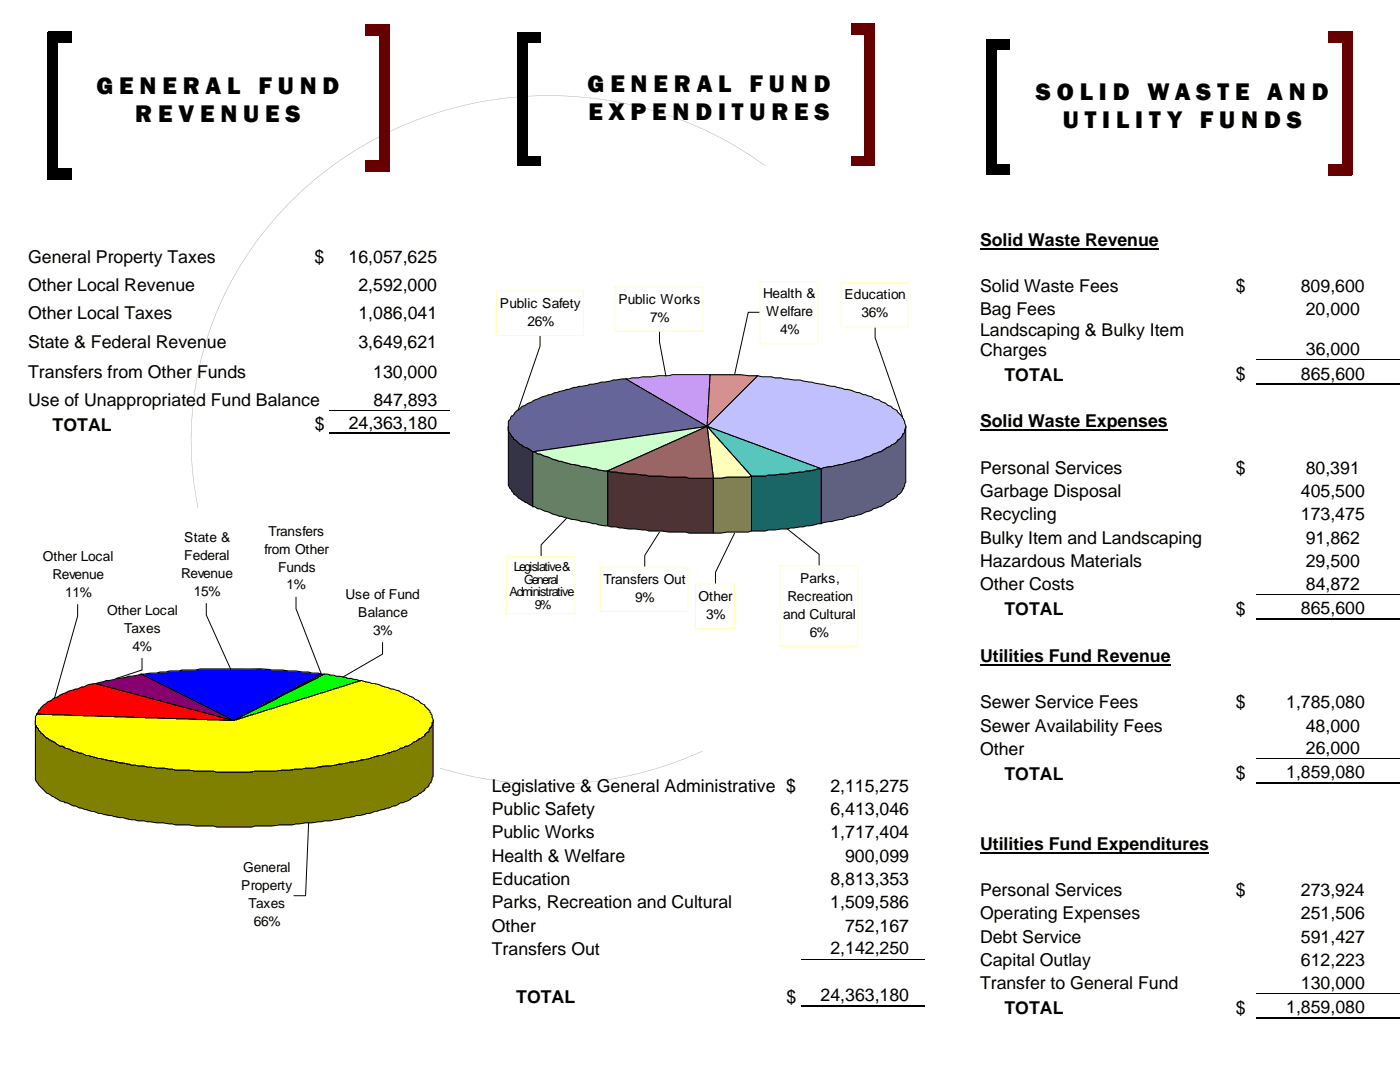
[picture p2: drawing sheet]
<svg xmlns="http://www.w3.org/2000/svg" width="279mm" height="216mm" viewBox="0 0 279 216" stroke-linecap="round" stroke-linejoin="round" font-family="sans-serif">
<path d="M59 39.2a67.8 67.8 0 0 0-20.7 53.5l.6 5.7 1 4.9 1.9 6.6 1.9 4.7 2.2 4.6 3.3 5.4 3.1 4.3 3.9 4.7a73.2 73.2 0 0 0 109.7-3.6 67.8 67.8 0 0 0 14.9-46.7l-.6-5.9-1-5.1-1.7-5.8-2.1-5.4-2.3-4.7-3.3-5.5-3-4.3-3.9-4.4a72.7 72.7 0 0 0-69.1-21.5 72.4 72.4 0 0 0-34.8 18.5zM59 39.3a73 73 0 0 1 104.2 3.2l3.5 4.2 3.8 5.4 2.8 4.9 2.6 5.6 1.8 4.9 1.7 6.1 .9 5.4 .5 5.3a67.3 67.3 0 0 1-27.3 57.6 73.2 73.2 0 0 1-97.2-8.4l-3.9-4.6-3.1-4.3-3.3-5.5-2.5-5.3-2.2-5.8-1.3-4.8-1.2-6.6-.5-5.3a66.7 66.7 0 0 1 20.7-52z" fill="#c29999"/>
<path d="M9.5 6.3h4.8v2.3h-4.8zM9.5 6.4h2.1v29.4h-2.1zM9.5 33.5h4.8v2.3h-4.8z" fill="#000"/>
<g fill="#600">
<path d="M73 4.8h4.9v2.2h-4.9z"/>
<path d="M73 32h4.9v2.2h-4.9z"/>
<path d="M75.8 4.8h2.1v29.4h-2.1z"/>
</g>
<path d="M103.2 6.3h4.7v2.1h-4.7zM103.2 6.4h2v26.9h-2zM103.2 31.2h4.7v2.1h-4.7z" fill="#000"/>
<g fill="#600">
<path d="M169.9 4.8h4.7v2.2h-4.7z"/>
<path d="M169.9 31.1h4.7v2.2h-4.7z"/>
<path d="M172.6 4.8h2v28.5h-2z"/>
</g>
<path d="M196.8 7.9h4.8v2.1h-4.8zM196.8 8h2.1v26.9h-2.1zM196.8 32.8h4.8v2.1h-4.8z" fill="#000"/>
<g fill="#600">
<path d="M265.1 6.3h4.8v2.3h-4.8z"/>
<path d="M265.1 32.7h4.8v2.2h-4.8z"/>
<path d="M267.9 6.3h2v28.6h-2z"/>
</g>
<g fill="#fff">
<path d="M96.4 33.2h90.1v116.6h-90.1z"/>
<path d="M101.5 74.8h79.5v31.6h-79.5z"/>
</g>
<path d="M124.9 75.6h.6l.6-.2h1.3l.8-.2 5.3-.2 .7-.2h7.5l-.6 10.3z" fill-rule="evenodd" fill="#cc9aff" stroke="#000" stroke-width=".21"/>
<path d="M131.6 65.9v2.3l1.3 6.8" fill="none" stroke="#000" stroke-width=".2"/>
<path d="M141.7 74.8h6.1l1.5 .2h1.9l-10.1 10.1z" fill-rule="evenodd" fill="#ff8080" stroke="#000" stroke-width=".21"/>
<path d="M151.7 62.3h-2.4l-2.7 12.5" fill="none" stroke="#000" stroke-width=".2"/>
<path d="M101.5 85.1v.8l.6 .9v.2a6.9 6.9 0 0 0 3 2.3l1.2 .8v11l-1.2-.8h-.3a8.7 8.7 0 0 1-2.7-2.3v-.3l-.6-.8z" fill-rule="evenodd" fill="#33334d" stroke="#000" stroke-width=".21"/>
<path d="M102.1 83h.2a2.7 2.7 0 0 1 1.3-1.3l.6-.6 .6-.2a18.7 18.7 0 0 1 4.7-2.1h.4l.8-.5h.5l3.3-1 2.8-.4 .4-.2h.6l1.7-.5 1.9-.2 .4-.2 2.6-.2 16.2 9.5-34.8 5-.8-.6-1.7-.8-.9-.9-.4-.2v-.2l-.4-.4a2.77 2.77 0 0 1-.6-2.5 .72 .72 0 0 1 .4-.9z" fill-rule="evenodd" fill="#65659a" stroke="#000" stroke-width=".21"/>
<path d="M107.8 66.7v2.4l-4.4 12.8" fill="none" stroke="#000" stroke-width=".2"/>
<path d="M163.9 93.5l1.5-.4 2.7-.4 1.1-.4a13.6 13.6 0 0 0 5-1.7l1.9-.7 .9-.6h.2l1.7-1 .2-.5a1.45 1.45 0 0 0 1-1.2h.2l.5-1.5v11.2l-.2 .2-.3 1h-.2a1.45 1.45 0 0 1-1 1.3l-.2 .4-1.7 1.1h-.2l-.9 .6-1.9 .6a13.6 13.6 0 0 1-5 1.7l-1.1 .5-2.7 .4-1.5 .4z" fill-rule="evenodd" fill="#606080" stroke="#000" stroke-width=".21"/>
<path d="M151.2 75l.9 .2h1.9l.6 .2h1.3l.6 .2 3.2 .2 6.3 1.3h.6l1.9 .6a5.3 5.3 0 0 1 2.5 .6h.5l.8 .5h.4l1.3 .4 .6 .4 .9 .2 3.6 2.1v.2l1.2 1.5 .5 1.3-.2 1.2-.3 .5h-.2a1.45 1.45 0 0 1-1 1.2l-.2 .5-.9 .4-.4 .4-.6 .2-1.3 .8-1.5 .5-.6 .4-1.7 .6-3.8 1.1-2.7 .4-1.5 .4-22.8-8.4z" fill-rule="evenodd" fill="#c0c0ff" stroke="#000" stroke-width=".21"/>
<path d="M174.6 65.1v2.3l5.5 15.8" fill="none" stroke="#000" stroke-width=".2"/>
<path d="M106.3 90.1h.4l.7 .5h.4l3.8 1.5 4 .8 .4 .2h.6l4 .9h.7v10.9h-.7l-4-.8h-.6l-.4-.2-4-.9-3.8-1.5h-.4l-.7-.4h-.4z" fill-rule="evenodd" fill="#658065" stroke="#000" stroke-width=".21"/>
<path d="M106.3 90.1l34.8-5-19.8 8.9h-.7l-4-.9h-.6l-.4-.2-4-.8-3.8-1.5h-.4l-.7-.5z" fill-rule="evenodd" fill="#cfc" stroke="#000" stroke-width=".21"/>
<path d="M113.1 103.4l-5.1 5.3v2.3" fill="none" stroke="#000" stroke-width=".2"/>
<path d="M150 95h2.7l.6-.2 3.8-.2 .7-.2 2.5-.2 3-.7h.6v11h-.6l-3 .6-2.5 .2-.7 .3-3.8 .1-.6 .3h-2.7z" fill-rule="evenodd" fill="#1a6565" stroke="#000" stroke-width=".21"/>
<path d="M141.1 85.1l22.8 8.4h-.6l-3 .7-2.5 .2-.7 .2-3.8 .2-.6 .2h-2.7z" fill-rule="evenodd" fill="#3cc" stroke="#000" stroke-width=".21"/>
<path d="M157.1 105.6l6.4 5v2.3" fill="none" stroke="#000" stroke-width=".2"/>
<path d="M142.4 95.4h1.4l1.3-.2h4.2l.7-.2v11l-.7 .2h-4.2l-1.3 .2h-1.4z" fill-rule="evenodd" fill="#80804d" stroke="#000" stroke-width=".21"/>
<path d="M141.1 85.1l8.9 9.9-.7 .2h-4.2l-1.3 .2h-1.4z" fill-rule="evenodd" fill="#ffff9a" stroke="#000" stroke-width=".21"/>
<path d="M146.6 106.4l-3.8 7.8v2.3" fill="none" stroke="#000" stroke-width=".2"/>
<path d="M121.3 94l.6 .2 7 .6 .6 .2 7.4 .2 .6 .2h4.9v11h-4.9l-.6-.2-7.4-.2-.6-.3-3.4-.1-1.9-.3-.6-.2h-1.1l-.6-.2z" fill-rule="evenodd" fill="#4d3333" stroke="#000" stroke-width=".21"/>
<path d="M121.3 94l19.8-8.9 1.3 10.3h-4.9l-.6-.2-7.4-.2-.6-.2-7-.6z" fill-rule="evenodd" fill="#9a6565" stroke="#000" stroke-width=".21"/>
<path d="M131.6 106.2l-2.9 4.6v2.3" fill="none" stroke="#000" stroke-width=".2"/>
<g fill="#fff" stroke="#ffffc0" stroke-width=".2">
<path d="M101 111h13.7v11.4h-13.7z" fill-rule="evenodd"/>
<path d="M119.8 113.1h17.5v8.9h-17.5z" fill-rule="evenodd"/>
<path d="M138.8 116.5h7.8v8.9h-7.8z" fill-rule="evenodd"/>
<path d="M155.7 112.9h15.6v16h-15.6z" fill-rule="evenodd"/>
<path d="M99.1 58.1h17.3v8.9h-17.3z" fill-rule="evenodd"/>
<path d="M167.9 56.4h13.3v8.9h-13.3z" fill-rule="evenodd"/>
<path d="M122.8 57.3h17.5v8.8h-17.5z" fill-rule="evenodd"/>
<path d="M151.7 56.2h11.6v12.4h-11.6z" fill-rule="evenodd"/>
</g>
<path d="M195.6 49.6h35.7M195.6 85.9h37.4M195.6 132.7h38M195.6 170.1h45.7" fill="none" stroke="#000" stroke-width=".38"/>
<path d="M250.8 71.8h28.6M65.7 81.8h24M250.8 118.6h28.6M250.8 151.4h28.6M159.9 191.4h24.7M250.8 198.2h28.6" fill="none" stroke="#000" stroke-width=".2"/>
<path d="M250.8 76.7h28.6M65.7 86.5h24M250.8 123.5h28.6M250.8 156.3h28.6M159.9 200.7h24.7M250.8 203.1h28.6" fill="none" stroke="#000" stroke-width=".36"/>
<g fill="#fff">
<path d="M6.2 101.5h81.5v94.7h-81.5z"/>
<path d="M7.1 133.5h79.6v31.7h-79.6z"/>
</g>
<path d="M28.1 134.5l3.2-.2 .6-.2h1.3l.6-.2 5.3-.2 .8-.2h11.3l7.9 .4 1.2 .2h1.3l.6 .2h1.3l.6 .2-17.4 9.3z" fill-rule="evenodd" fill="#00f" stroke="#000" stroke-width=".21"/>
<path d="M41.2 120.4v2.3l4.8 10.8" fill="none" stroke="#000" stroke-width=".2"/>
<path d="M46.7 143.8l17.4-9.3h.7z" fill-rule="evenodd" fill="#ff8080" stroke="#000" stroke-width=".21"/>
<path d="M59.1 119.1v2.4l5 13" fill="none" stroke="#000" stroke-width=".2"/>
<path d="M46.7 143.8l18.1-9.3 1.9 .2 .4 .2 1.9 .2 .4 .3 2.7 .4z" fill-rule="evenodd" fill="#0f0" stroke="#000" stroke-width=".21"/>
<path d="M76.3 128.2v2.3l-8 4.6" fill="none" stroke="#000" stroke-width=".2"/>
<path d="M19.1 136.4l2.1-.6h.6l1.5-.4 1.9-.3 .4-.2h.6l1.9-.4 18.6 9.3z" fill-rule="evenodd" fill="#800080" stroke="#000" stroke-width=".21"/>
<path d="M28.3 131.4v2.3l-5 1.7" fill="none" stroke="#000" stroke-width=".2"/>
<path d="M7.7 141.7h.2l.9-1.1 .8-.6 1.7-.9a14.7 14.7 0 0 1 4.2-1.6l.8-.4h.5a3.7 3.7 0 0 1 2.3-.7l27.6 7.4-39.4-1.3z" fill-rule="evenodd" fill="#f00" stroke="#000" stroke-width=".21"/>
<path d="M15.5 120.6v2.3l-4.6 16.5" fill="none" stroke="#000" stroke-width=".2"/>
<path d="M7.1 143.8a2.34 2.34 0 0 0 .6 1.9l1.7 1.7h.2l2.3 1.4 .9 .2 .2 .2h.4l2.5 1.1 2.7 .6a27.6 27.6 0 0 0 6 1.3l2.9 .6h1.3l.6 .2 1.9 .2h1.3l1.8 .3 .7 .2h2.7l1.3 .2h3.6l.6 .2h6.9l.7-.2 7.3-.2 2.8-.5 3.1-.2 .7-.2a27.5 27.5 0 0 0 6.3-1l2.7-.4 1.1-.5 2.7-.6 .8-.4h.5l1-.7h.4l1.1-.4 1.3-.8 .6-.2 .4-.4h.2l.9-.7 .2-.4 .4-.2 .4-.9h.2l.4-1.4v11.1l-.2 .3-.2 1h-.2l-.2 .6-.8 .7v.2l-1.5 1-.6 .2-1.3 .9-1.1 .4h-.4l-1 .6h-.5l-.8 .4-2.7 .7-1.1 .4-2.7 .4a39.8 39.8 0 0 1-7.6 1.3l-4.4 .4-.9 .2-7.3 .2-.7 .2h-6.9l-.6-.2h-3.6l-1.3-.2h-2.7l-.7-.2-1.8-.2h-1.3l-2.5-.4h-1.3l-2.9-.6a50.7 50.7 0 0 1-8.3-2h-.4l-2.5-1h-.4l-.2-.2-.9-.2-1.3-.9h-.2l-.8-.6h-.2l-2.1-2.3-.2-.4z" fill-rule="evenodd" fill="#808000" stroke="#000" stroke-width=".21"/>
<path d="M7.3 142.5l39.4 1.3 25.4-8 2.1 .6a5.5 5.5 0 0 1 2.6 .7l2.9 .8 .6 .4 2.1 .8 .5 .5 .6 .2 .4 .4 .9 .4v.2l1 1.1 .6 1.7v.4l-.2 .2-.2 1h-.2l-.2 .7-.8 .6-.2 .4-1.7 1.1h-.2a2.45 2.45 0 0 1-1.7 .8l-.7 .4h-.4l-1 .7h-.5l-2.3 .8-1.2 .2a5.6 5.6 0 0 1-2.8 .7l-.4 .2-1.7 .2-1.7 .4h-.6l-1.7 .4h-1.2l-1.9 .4h-1.9l-.7 .3-5.4 .4h-4l-1.5 .2h-6.1l-.6-.2h-3.6l-1.3-.2h-2.7l-.7-.2a92.8 92.8 0 0 1-14.3-2.1l-2.9-.7-.9-.4h-.4l-2.9-1.1-.7-.4h-.4l-2.7-1.6-.9-.9h-.2v-.2l-1-1.5v-1.7z" fill-rule="evenodd" fill="#ff0" stroke="#000" stroke-width=".21"/>
<path d="M61.6 164.2l-.6 14.5h-2.3" fill="none" stroke="#000" stroke-width=".2"/>
<g font-size="4.9">
<text x="19.3" y="18.7">G E N E R A L</text>
<text x="51.6" y="18.7">F U N D</text>
<text x="117.3" y="18.4">G E N E R A L</text>
<text x="117.4" y="23.9">E X P E N D I T U R E S</text>
<text x="149.6" y="18.4">F U N D</text>
<text x="206.7" y="19.9">S O L I D</text>
<text x="229" y="19.9">W A S T E</text>
<text x="252.9" y="19.9">A N D</text>
<text x="27" y="24.3">R E V E N U E S</text>
<text x="212.1" y="25.5">U T I L I T Y F U N D S</text>
</g>
<g font-size="3.5">
<text x="5.6" y="52.5">General Property Taxes</text>
<text x="62.8" y="52.5">$</text>
<text x="69.6" y="52.5">16,057,625</text>
<text x="195.6" y="49">Solid Waste Revenue</text>
<text x="5.6" y="58.1">Other Local Revenue</text>
<text x="71.5" y="58.1">2,592,000</text>
<text x="195.6" y="58.3">Solid Waste Fees</text>
<text x="246.6" y="58.3">$</text>
<text x="259.6" y="58.3">809,600</text>
<text x="5.6" y="63.7">Other Local Taxes</text>
<text x="71.5" y="63.7">1,086,041</text>
<text x="195.6" y="62.9">Bag Fees</text>
<text x="260.6" y="62.9">20,000</text>
<text x="5.6" y="69.4">State &amp; Federal Revenue</text>
<text x="71.5" y="69.4">3,649,621</text>
<text x="195.6" y="67">Landscaping &amp; Bulky Item</text>
<text x="195.6" y="71">Charges</text>
<text x="260.6" y="70.9">36,000</text>
<text x="5.6" y="75.4">Transfers from Other Funds</text>
<text x="74.5" y="75.4">130,000</text>
<text x="200.5" y="76">TOTAL</text>
<text x="246.7" y="75.9">$</text>
<text x="259.6" y="75.7">865,600</text>
<text x="5.6" y="81">Use of Unappropriated Fund Balance</text>
<text x="74.5" y="81">847,893</text>
<text x="10.5" y="86">TOTAL</text>
<text x="62.8" y="85.9">$</text>
<text x="69.6" y="85.5">24,363,180</text>
<text x="195.6" y="85.3">Solid Waste Expenses</text>
<text x="195.6" y="94.5">Personal Services</text>
<text x="246.6" y="94.5">$</text>
<text x="260.6" y="94.5">80,391</text>
<text x="195.6" y="99.2">Garbage Disposal</text>
<text x="259.6" y="99.2">405,500</text>
<text x="195.6" y="103.8">Recycling</text>
<text x="259.6" y="103.8">173,475</text>
<text x="195.6" y="108.5">Bulky Item and Landscaping</text>
<text x="195.6" y="113.2">Hazardous Materials</text>
<text x="260.6" y="113.2">29,500</text>
<text x="260.6" y="108.5">91,862</text>
<text x="195.6" y="117.8">Other Costs</text>
<text x="260.6" y="117.7">84,872</text>
<text x="200.5" y="122.8">TOTAL</text>
<text x="246.7" y="122.7">$</text>
<text x="259.6" y="122.5">865,600</text>
<text x="195.6" y="132.1">Utilities Fund Revenue</text>
<text x="195.6" y="141.3">Sewer Service Fees</text>
<text x="246.7" y="141.3">$</text>
<text x="256.7" y="141.3">1,785,080</text>
<text x="195.6" y="146">Sewer Availability Fees</text>
<text x="260.6" y="146">48,000</text>
<text x="195.6" y="150.6">Other</text>
<text x="200.5" y="155.6">TOTAL</text>
<text x="246.7" y="155.5">$</text>
<text x="256.7" y="155.3">1,859,080</text>
<text x="260.6" y="150.5">26,000</text>
<text x="98.1" y="158">Legislative &amp; General Administrative $</text>
<text x="165.7" y="158">2,115,275</text>
<text x="98.1" y="162.6">Public Safety</text>
<text x="98.1" y="167.3">Public Works</text>
<text x="165.7" y="162.6">6,413,046</text>
<text x="165.7" y="167.3">1,717,404</text>
<text x="98.1" y="171.9">Health &amp; Welfare</text>
<text x="168.6" y="171.9">900,099</text>
<text x="195.6" y="169.5">Utilities Fund Expenditures</text>
<text x="98.1" y="176.6">Education</text>
<text x="165.7" y="176.6">8,813,353</text>
<text x="195.6" y="178.8">Personal Services</text>
<text x="246.6" y="178.8">$</text>
<text x="259.6" y="178.8">273,924</text>
<text x="98.1" y="181.2">Parks, Recreation and Cultural</text>
<text x="98.1" y="185.9">Other</text>
<text x="165.7" y="181.2">1,509,586</text>
<text x="168.7" y="185.9">752,167</text>
<text x="195.6" y="183.4">Operating Expenses</text>
<text x="259.6" y="183.4">251,506</text>
<text x="98.1" y="190.5">Transfers Out</text>
<text x="165.7" y="190.5">2,142,250</text>
<text x="195.6" y="188.1">Debt Service</text>
<text x="259.6" y="188.1">591,427</text>
<text x="195.6" y="192.7">Capital Outlay</text>
<text x="195.6" y="197.4">Transfer to General Fund</text>
<text x="259.6" y="192.7">612,223</text>
<text x="259.6" y="197.3">130,000</text>
<text x="103" y="200.2">TOTAL</text>
<text x="157" y="200.1">$</text>
<text x="163.8" y="199.7">24,363,180</text>
<text x="200.5" y="202.4">TOTAL</text>
<text x="246.7" y="202.3">$</text>
<text x="256.7" y="202.1">1,859,080</text>
</g>
<g font-size="2.7">
<text x="152.3" y="59.5">Health &amp;</text>
<text x="168.5" y="59.8">Education</text>
<text x="99.8" y="61.4">Public Safety</text>
<text x="105.3" y="65">26%</text>
<text x="123.4" y="60.6">Public Works</text>
<text x="129.7" y="64.2">7%</text>
<text x="152.9" y="63.1">Welfare</text>
<text x="171.9" y="63.3">36%</text>
<text x="155.7" y="66.7">4%</text>
<text x="53.6" y="106.9">Transfers</text>
<text x="8.6" y="111.9">Other Local</text>
<text x="36.8" y="108.2">State &amp;</text>
<text x="36.8" y="111.7">Federal</text>
<text x="52.8" y="110.5">from Other</text>
<text x="10.5" y="115.5">Revenue</text>
<text x="13" y="119.1">11%</text>
<text x="36.1" y="115.3">Revenue</text>
<text x="38.7" y="118.9">15%</text>
<text x="55.5" y="114">Funds</text>
<text x="57.2" y="117.6">1%</text>
<text x="69" y="119.5">Use of Fund</text>
<text x="120.5" y="116.5">Transfers Out</text>
<text x="139.4" y="119.8">Other</text>
<text x="157.1" y="119.8">Recreation</text>
<text x="159.7" y="116.3">Parks,</text>
<text x="21.4" y="122.7">Other Local</text>
<text x="71.5" y="123.1">Balance</text>
<text x="126.8" y="120.1">9%</text>
<text x="140.9" y="123.4">3%</text>
<text x="156.3" y="123.4">and Cultural</text>
<text x="24.8" y="126.3">Taxes</text>
<text x="26.5" y="129.8">4%</text>
<text x="74.5" y="126.7">3%</text>
<text x="161.6" y="127">6%</text>
<text x="48.1" y="177.6">Property</text>
<text x="48.6" y="174">General</text>
<text x="49.6" y="181.2">Taxes</text>
<text x="50.7" y="184.8">66%</text>
</g>
<g font-size="2.5">
<text x="102.5" y="113.9">Legislative &amp;</text>
<text x="101.7" y="119">Administrative</text>
<text x="104.6" y="116.5">General</text>
<text x="106.7" y="121.5">9%</text>
</g>
</svg>
